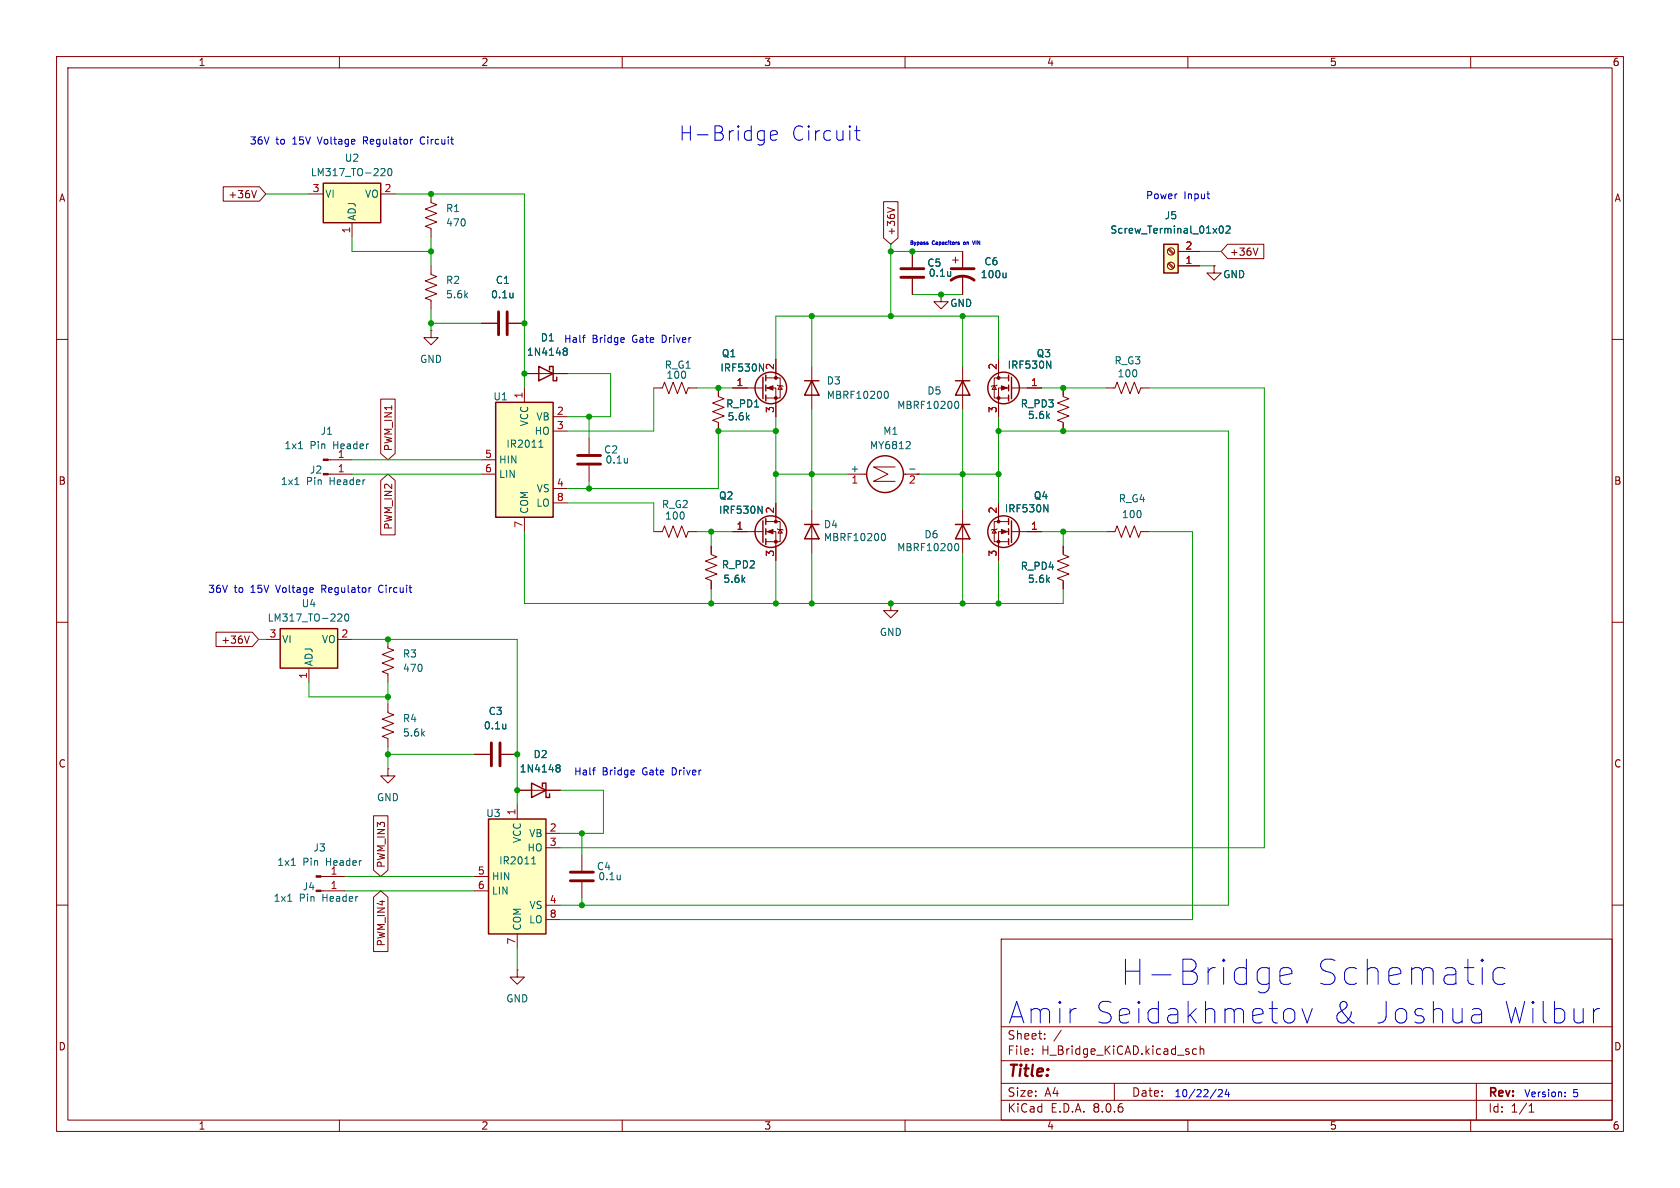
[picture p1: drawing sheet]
<svg xmlns="http://www.w3.org/2000/svg" width="297mm" height="210mm" viewBox="0 0 297 210" stroke-linecap="round" stroke-linejoin="round" font-family="sans-serif">
<g fill="none" stroke="#840000" stroke-width=".18">
<path d="M10 10h277v190h-277zM12 12h273v186h-273zM60 10v2M110 10v2M160 10v2M210 10v2M260 10v2M10 60h2M285 60h2M10 110h2M285 110h2M91.4 139.7h7.7"/>
<path d="M10 160h2M285 160h2M177 166h108v32h-108zM60 198v2M110 198v2M160 198v2M177 194.5h108M177 191.5h108M177 187.5h108M177 181.5h108M182.5 186.3v.1M182.5 185.5v.1"/>
<path d="M184.7 183.6v.1M187.6 182.1l-1.3 2M197 191.5v3M210 198v2M211.5 185.5l-.4-.1-.3 .3v.4l.2 .2h.5M212.2 185.5l.2-.1 .3 .1 .1 .9M212.2 184.9v1.5M260 198v2M261 191.5v6.5M270.3 196.6h.9M270.3 195.5l.4-.4v1.5"/>
</g>
<path d="M94 138.4l2.5 1.3-2.5 1.3zM95.9 139.1v-.7h.6v2.6h.7v-.7" fill="none" stroke="#840000" stroke-width=".25"/>
<path d="M98.4 135.7h.1M98.4 135.3l.4-.1 .2 .1v.2l-.2 .2M98.5 135.7h.3M98.5 135.7l-.1 .1M98.8 135.7l.2 .3v.3l-.2 .2-.4-.1" fill="none" stroke="#006464" stroke-width=".18"/>
<path d="M57.1 32.4h10.2v7h-10.2z" fill="#ffffc2"/>
<g fill="none" stroke="#840000" stroke-width=".25">
<path d="M57.1 32.4h10.2v7h-10.2zM95.2 64.8l2.6 1.2-2.6 1.3zM97.2 65.4v-.6h.6v2.5h.6v-.6M134.9 92.1v3.8M135.4 91.7v1M135.4 93.5v1M135.4 95.3v1M178.3 91.7v1M178.3 93.5v1M178.3 95.3v1M178.8 92.1v3.8"/>
<circle cx="136.3" cy="94" r="2.79"/>
<circle cx="156.5" cy="83.8" r="3.3"/>
<circle cx="177.4" cy="94" r="2.79"/>
</g>
<g fill="none" stroke="#840000" stroke-width=".18">
<path d="M54.6 34.3h2.5M62.2 39.4v2.5M67.3 34.3h2.5M76.2 34.3v1.5l1 .4-2 .8 2 .7-2 .8 2 .7-2 .8 1 .4v1.5M76.2 58.4v1.3h1.3l-1.3 1.3-1.3-1.3h1.3M76.2 58.4h.1M76.2 47v1.5l1 .4-2 .8 2 .7-2 .8 2 .7-2 .8 1 .4v1.5M85.1 57.2h2.8M89.9 57.2h2.8M92.7 66h7.6M115.6 68.6h1.5l.4-1 .7 2 .8-2 .8 2 .7-2 .8 2 .4-1h1.5M115.6 94h1.5l.4-1 .7 2 .8-2 .8 2 .7-2 .8 2 .4-1h1.5"/>
<path d="M129.5 94h5.4M135.4 94h1.8v5.1M135.4 92.2h2.5v3.6h-2.5M137.2 88.9v3.3M137.4 93.5l.1 .1h.8l.1 .1M137.9 93.6l.4 .6h-.8zM149.9 83.8h3.3M158.2 82.6h-3.8l2.6 1.2-2.6 1.3h3.8M159.7 83.8h2.9M175.8 93.6l.3 .6h-.7zM176.3 93.5l-.2 .1h-.7l-.1 .1M176.5 88.9v3.3"/>
<path d="M178.3 94h-1.8v5.1M178.3 92.2h-2.5v3.6h2.5M178.8 94h5.3M188 96.5v1.5l1 .4-2.1 .8 2.1 .7-2.1 .8 2.1 .8-2.1 .7 1.1 .4v1.5M195.6 94h1.5l.4-1 .7 2 .8-2 .8 2 .7-2 .8 2 .4-1h1.5M157.5 106.7v1.3h1.2l-1.2 1.2-1.3-1.2h1.3M157.5 106.7h.1M68.6 135.9v1.3h1.2l-1.2 1.2-1.3-1.2h1.3M68.6 135.9h.1M83.8 133.4h2.8M88.6 133.4h2.8M56.7 154.9h4.3"/>
<path d="M56.7 157.5h4.3"/>
</g>
<g fill="none" stroke="#006464" stroke-width=".18">
<path d="M67.5 29.8l.4 .1 .2 .3-.8 .9h.8M68.7 29.9l.2-.1a.68 .68 0 0 1 .4 .6 .68 .68 0 0 1-.4 .7l-.2-.2-.2-.3zM90.7 51.8v.8M90.7 52.5l-.1 .1M99.7 62l.1 .1M99.7 61.6l.3-.1 .2 .2 .1 .1-.3 .3M99.8 62.1h.2M99.8 62.1h-.1M100 62.1l.3 .2-.1 .4-.2 .1-.3-.1M160.8 78.1l.1 .2v.3l-.8 .7h.8M134 89.5l.7 1.2v-1.2M160.8 82.9h1"/>
<path d="M184.5 89.2l.8 1.3v-1.3M89.4 128v.8M89.4 128.7v.1M50.9 159.3h.7M51.5 153h.7"/>
</g>
<path d="M88.1 55.1v4.1M89.7 55.1v4.1M86.9 131.3v4.1M88.4 131.3v4.1" fill="none" stroke="#840000" stroke-width=".51"/>
<g fill="#840000" stroke="#840000" stroke-width=".18">
<path d="M135.6 94l1.1-.4v.8z"/>
<path d="M55.9 154.8h.8v.3h-.8z"/>
<path d="M55.9 157.4h.8v.2h-.8z"/>
<path d="M177 93.6l1.1 .4-1.1 .4z"/>
<circle cx="137.2" cy="95.8" r=".25"/>
<circle cx="137.2" cy="92.2" r=".25"/>
<circle cx="176.5" cy="95.8" r=".25"/>
<circle cx="176.5" cy="92.2" r=".25"/>
</g>
<path d="M86.4 144.8h10.1v20.3h-10.1z" fill="#ffffc2"/>
<path d="M86.4 144.8h10.1v20.3h-10.1z" fill="none" stroke="#840000" stroke-width=".25"/>
<g fill="none" stroke="#840000" stroke-width=".18">
<path d="M104.1 77.5v2.8M104.1 82.3v2.8M125.7 96.5v1.5l1 .4-2 .8 2 .7-2 .8 2 .8-2 .7 1 .4v1.5M83.8 154.9h2.6M83.8 157.5h2.6M91.4 142.2v2.6M96.5 147.3h2.6M96.5 149.9h2.6M102.9 151.1v2.8M102.9 156v2.8M91.4 171.5v1.2h1.3l-1.3 1.3-1.2-1.3h1.2M91.4 171.5h.1"/>
<path d="M91.4 165.1v2.5M96.5 160h2.6M96.5 162.6h2.6"/>
</g>
<path d="M110.9 81v.9M110.9 81.7v.1M94 152.7h.7M94.1 151.8l.3-.3v1.2M109.6 154.7v.8M109.6 155.4v.1" fill="none" stroke="#006464" stroke-width=".18"/>
<path d="M102.1 82h4.1M102.1 80.5h4.1M100.8 155.7h4.1M100.8 154.2h4.1" fill="none" stroke="#840000" stroke-width=".51"/>
<path d="M87.6 71.1h10.2v20.3h-10.2z" fill="#ffffc2"/>
<path d="M87.6 71.1h10.2v20.3h-10.2zM168.9 67.3h2.5M170.2 67.3l1.2 2.6h-2.5z" fill="none" stroke="#840000" stroke-width=".25"/>
<path d="M92.7 68.6v2.5M97.8 73.7h2.5M97.8 76.2h2.5M127 68.6v1.5l1 .4-2 .7 2 .8-2 .8 2 .7-2 .8 1 .4v1.5M170.2 64.8v7.6M85.1 81.3h2.5M85.1 83.8h2.5M92.7 91.4v2.6M97.8 86.4h2.5M97.8 88.9h2.5" fill="none" stroke="#840000" stroke-width=".18"/>
<path d="M95.3 79.1h.7M95.4 78.1l.2-.3v1.3M168.9 71l.2-.1a.68 .68 0 0 1 .4 .7 .68 .68 0 0 1-.4 .6l-.2-.1" fill="none" stroke="#006464" stroke-width=".18"/>
<path d="M205.7 43.2h2.6v5.1h-2.6z" fill="#ffffc2"/>
<g fill="none" stroke="#840000" stroke-width=".25">
<path d="M205.7 43.2h2.6v5.1h-2.6zM134.9 66.7v3.8M135.4 66.3v1M135.4 68.1v1M135.4 69.9v1M142.2 67.3h2.6M143.5 67.3l1.3 2.6h-2.6zM178.3 66.3v1M178.3 68.1v1M178.3 69.9v1M178.8 66.7v3.8M142.2 92.7h2.6"/>
<path d="M143.5 92.7l1.3 2.6h-2.6zM168.9 92.7h2.5M170.2 92.7l1.2 2.6h-2.5z"/>
<circle cx="136.3" cy="68.6" r="2.79"/>
<circle cx="177.4" cy="68.6" r="2.79"/>
</g>
<g fill="none" stroke="#840000" stroke-width=".18">
<path d="M161.3 44.5v2.7M161.3 49.3v2.8M166.4 52.1v1.2h1.2l-1.2 1.3-1.3-1.3h1.3M166.4 52.1h.1M168.4 46h1M168.9 45.5v1M170.2 44.5v2.7M170.2 48.8v3.3M206.5 44.1l.9 .9M206.5 46.7l.9 .8M206.7 43.9l.8 .9M206.7 46.5l.8 .8"/>
<path d="M208.3 47h3.8M208.3 44.5h3.8M214.6 47v1.3h1.3l-1.3 1.2-1.2-1.2h1.2M214.6 47h.1M129.5 68.6h5.4M135.4 68.6h1.8v5.1M135.4 66.8h2.5v3.6h-2.5M137.2 63.5v3.3M137.4 68.1l.1 .1h.8l.1 .1M137.9 68.2l.4 .6h-.8zM143.5 64.8v7.6M175.8 68.2l.3 .6h-.7z"/>
<path d="M176.3 68.1l-.2 .1h-.7l-.1 .1M176.5 63.5v3.3M178.3 68.6h-1.8v5.1M178.3 66.8h-2.5v3.6h2.5M178.8 68.6h5.3M188 68.6v1.5l1 .4-2.1 .7 2.1 .8-2.1 .8 2.1 .7-2.1 .8 1.1 .4v1.5M195.6 68.6h1.5l.4-1 .7 2 .8-2 .8 2 .7-2 .8 2 .4-1h1.5M58 81.3h4.2M58 83.8h4.2M143.5 90.2v7.6M170.2 90.2v7.6"/>
<circle cx="207" cy="47" r=".63"/>
<circle cx="207" cy="44.4" r=".63"/>
</g>
<g fill="none" stroke="#006464" stroke-width=".18">
<path d="M168.1 48v.8M168.1 48.7l-.1 .1M177.9 48.2v.9M177.9 49l-.2 .1M215.7 40l.1-.1a.68 .68 0 0 1 .5 .7 .68 .68 0 0 1-.5 .6 .84 .84 0 0 1-.1-1.2zM216.7 40.1l.5-.2 .3 .4-.8 .9h.8M52.8 79.3h.7M134.3 64.3l.7 1.3v-1.3M156.5 69.2h.1a.68 .68 0 0 1 .5 .6 .68 .68 0 0 1-.5 .6h-.1M185 63.8l.8 1.3v-1.3M52.1 85.7h.8M156 94.4l.1-.1a.68 .68 0 0 1 .5 .6 .68 .68 0 0 1-.5 .7l-.1-.1"/>
<path d="M168.9 96.1h.2a.68 .68 0 0 1 .4 .6 .68 .68 0 0 1-.4 .7l-.2-.1"/>
</g>
<path d="M159.3 49h4M159.3 47.5h4M168.1 49.5a3.3 3.3 0 0 1 4.1 0M168.1 47.5h4.1" fill="none" stroke="#840000" stroke-width=".51"/>
<g fill="#840000" stroke="#840000" stroke-width=".18">
<path d="M135.6 68.6l1.1-.4v.8z"/>
<path d="M177 68.2l1.1 .4-1.1 .4z"/>
<path d="M57.1 81.2h.9v.2h-.9z"/>
<path d="M57.1 83.7h.9v.2h-.9z"/>
<circle cx="137.2" cy="70.4" r=".25"/>
<circle cx="137.2" cy="66.8" r=".25"/>
<circle cx="176.5" cy="70.4" r=".25"/>
<circle cx="176.5" cy="66.8" r=".25"/>
</g>
<path d="M49.5 111.1h10.2v7h-10.2z" fill="#ffffc2"/>
<path d="M49.5 111.1h10.2v7h-10.2z" fill="none" stroke="#840000" stroke-width=".25"/>
<g fill="none" stroke="#840000" stroke-width=".18">
<path d="M39.5 33h6.4l1.1 1.3-1.1 1.3h-6.4zM45.3 33.7l-.4 1.3M156.2 35.7h2.6v6.4l-1.3 1.1-1.3-1.1zM156.9 36.7l1.3 .4M85.1 57.2h2.8M89.9 57.2h2.8M161.3 44.5v2.7M161.3 49.3v2.8M166.4 52.1h.1M170.2 44.5v2.7M170.2 48.8v3.3M208.3 47h3.8"/>
<path d="M208.3 44.5h3.8M214.6 47h.1M217 43.2h6.4v2.5h-6.4l-1.1-1.2zM222.4 43.9l-.4 1.2M67.3 70.5h2.6v9.7l-1.3 1.1-1.3-1.1zM92.7 66h2.5M97.8 66h2.5M127 68.6v1.3M127 74.9v1.3M129.5 68.6h2.6M137.2 63.5v2.5M137.2 71.1v2.6"/>
<path d="M176.5 63.5v2.5M176.5 71.1v2.6M181.6 68.6h2.5M188 68.6v1.3M188 74.9v1.3M67.3 84.9l1.3-1.1 1.3 1.1v9.7h-2.6zM125.7 96.5v1.3M129.5 94h2.6M137.2 88.9v2.5M137.2 96.5v2.6M176.5 88.9v2.5M176.5 96.5v2.6"/>
<path d="M181.6 94h2.5M188 96.5v1.3M38.2 111.8h6.4l1.1 1.2-1.1 1.3h-6.4zM44.1 112.4l-.5 1.3M47 113h2.5M54.6 118.1v2.6M59.7 113h2.5M68.6 113v1.6l1 .3-2 .8 2 .8-2 .7 2 .8-2 .7 1 .4v1.6M125.7 102.9v1.2M188 102.9v1.2M68.6 124.5v1.5l1 .4-2 .7 2 .8-2 .8 2 .7-2 .8 1 .4v1.5M83.8 133.4h2.8"/>
<path d="M88.6 133.4h2.8M91.4 139.7h2.6M96.5 139.7h2.6M66 144.2h2.6v9.6l-1.3 1.1-1.3-1.1zM66 158.6l1.3-1.1 1.3 1.1v9.6h-2.6z"/>
</g>
<g fill="none" stroke="#006464" stroke-width=".18">
<path d="M90.7 51.8v.8M90.7 52.5l-.1 .1M168.1 48v.8M168.1 48.7l-.1 .1M177.9 48.2v.9M177.9 49l-.2 .1M215.7 40l.1-.1a.68 .68 0 0 1 .5 .7 .68 .68 0 0 1-.5 .6 .84 .84 0 0 1-.1-1.2zM216.7 40.1l.5-.2 .3 .4-.8 .9h.8M99.7 62l.1 .1M99.7 61.6l.3-.1 .2 .2 .1 .1-.3 .3M99.8 62.1h.2M99.8 62.1h-.1"/>
<path d="M100 62.1l.3 .2-.1 .4-.2 .1-.3-.1M134.3 64.3l.7 1.3v-1.3M185 63.8l.8 1.3v-1.3M134 89.5l.7 1.2v-1.2M184.5 89.2l.8 1.3v-1.3M59.9 108.5l.4 .1 .1 .3-.7 .9h.7M61.1 108.7l.1-.2a.68 .68 0 0 1 .5 .7 .68 .68 0 0 1-.5 .6l-.1-.1-.2-.4zM89.4 128v.8M89.4 128.7v.1M98.4 135.7h.1M98.4 135.3l.4-.1 .2 .1v.2l-.2 .2M98.5 135.7h.3"/>
<path d="M98.5 135.7l-.1 .1M98.8 135.7l.2 .3v.3l-.2 .2-.4-.1"/>
</g>
<g fill="none" stroke="#0000c2" stroke-width=".18">
<path d="M72.8 24.6h.2M74.5 24.3l-.2 .4 .2 .7M134.9 23.1l.2 .1M135.1 23.1v2.1l-.1 .2M135.1 24.7l-.2 .1M136.2 23.9l1.2-.2-.1-.5-.7-.1-.4 .4v.9l.1 .3 .3 .1 .7-.1M151.1 23.1h.9M151.4 22.3v2.1l.2 .3 .4 .1M213.4 34.3h.4M213.7 35.1h.1M103 59.7h.5M103.3 59.3h.2"/>
<path d="M110.3 59.7l.1 .3-.6 .1M163.9 43l.2 .1-.2 .1M163.9 42.8h.1M169.3 42.9l.3 .2-.3 .1M169.6 42.8l-.3 .1M170.5 42.8l-.2 .1 .2 .3M171.9 42.6l.2 .6 .2-.6M65.5 103.9h.1M67.2 103.5l-.3 .5 .3 .7M104.8 136.1h.4M105.1 135.7h.1M112.1 136.2v.2l-.6 .2"/>
<path d="M226.3 172.5l2.1-.4v-.4l-.2-.4-.4-.3h-.9l-.4 .3-.2 .4v1.7l.2 .4 .4 .2h.9l.4-.2M228.7 178.7l.2 .3v1.1l-.2 .4M230.2 178.3l.9 2.5 .9-2.5M260.7 178.3h.7l.3 .2 .2 .3v2M261.9 179.2l-.3 .2h-.9M266.1 171.3l-.5-.3h-.8l-.4 .3-.5 .6v1.3l.5 .6 .4 .2h.8l.5-.2M281.7 178.3v2.5M282.8 178.3a.97 .97 0 0 0-1.1 .7M215 192.5l-1.1 1.7M215.4 192.7l.5-.1 .2 .4-.8 .9h.8M216.9 192.5l-.3 1h.8M217.2 193v.9"/>
<path d="M261.9 180.6l-.3 .2h-.9M276.7 193.8v.1M276.7 193.1v.1"/>
</g>
<g fill="none" stroke="#009600" stroke-width=".18">
<path d="M47 34.3h7.6M69.8 34.3h22.9v34.3M62.2 41.9v2.6h14M76.2 41.9v5.1M76.2 54.6v3.8M76.2 57.2h8.9M143.5 55.9v8.9M157.5 44.5h12.7M157.5 43.2v12.7M161.3 52.1h8.9M170.2 55.9v8.9M212.1 44.5h3.8"/>
<path d="M212.1 47h2.5M100.3 66h7.6v7.7h-7.6M104.1 73.7v3.8M115.6 68.6v7.6h-15.3M123.2 68.6h6.3M137.2 63.5v-7.6h39.3v7.6M137.2 73.7v15.2M137.2 76.2h-10.2v10.2h-26.7M143.5 72.4v17.8M170.2 72.4v17.8M176.5 73.7v15.2M176.5 76.2h40.7v83.8h-118.1"/>
<path d="M184.1 68.6h11.5M203.2 68.6h20.3v81.3h-124.4M62.2 83.8h22.9M62.2 81.3h22.9M92.7 94v12.7h95.3v-2.6M100.3 88.9h15.3v5.1M104.1 85.1v1.3M123.2 94h6.3M125.7 94v2.5M137.2 99.1v7.6M137.2 83.8h12.7M143.5 97.8v8.9"/>
<path d="M162.6 83.8h13.9M170.2 97.8v8.9M176.5 99.1v7.6M184.1 94h11.5M188 94v2.5M203.2 94h7.6v68.6h-111.7M45.7 113h1.3M62.2 113h29.2v29.2M125.7 104.1v2.6M54.6 120.7v2.5h14M68.6 120.7v3.8M68.6 132.1v3.8"/>
<path d="M68.6 133.4h15.2M99.1 139.7h7.6v7.6h-7.6M61 154.9h22.8M61 157.5h22.8M102.9 147.3v3.8M102.9 158.8v1.2M91.4 167.6v3.9"/>
</g>
<g fill="#009600" stroke="#009600" stroke-width=".18">
<circle cx="161.3" cy="44.5" r=".46"/>
<circle cx="157.5" cy="55.9" r=".46"/>
<circle cx="157.5" cy="44.5" r=".46"/>
<circle cx="143.5" cy="55.9" r=".46"/>
<circle cx="176.5" cy="76.2" r=".46"/>
<circle cx="176.5" cy="83.8" r=".46"/>
<circle cx="137.2" cy="76.2" r=".46"/>
<circle cx="68.6" cy="123.2" r=".46"/>
<circle cx="125.7" cy="106.7" r=".46"/>
<circle cx="91.4" cy="133.4" r=".46"/>
<circle cx="68.6" cy="113" r=".46"/>
<circle cx="68.6" cy="133.4" r=".46"/>
<circle cx="102.9" cy="147.3" r=".46"/>
<circle cx="91.4" cy="139.7" r=".46"/>
<circle cx="102.9" cy="160" r=".46"/>
<circle cx="127" cy="76.2" r=".46"/>
<circle cx="127" cy="68.6" r=".46"/>
<circle cx="104.1" cy="86.4" r=".46"/>
<circle cx="104.1" cy="73.7" r=".46"/>
<circle cx="125.7" cy="94" r=".46"/>
<circle cx="188" cy="94" r=".46"/>
<circle cx="176.5" cy="106.7" r=".46"/>
<circle cx="188" cy="76.2" r=".46"/>
<circle cx="92.7" cy="66" r=".46"/>
<circle cx="92.7" cy="57.2" r=".46"/>
<circle cx="76.2" cy="44.5" r=".46"/>
<circle cx="76.2" cy="34.3" r=".46"/>
<circle cx="76.2" cy="57.2" r=".46"/>
<circle cx="170.2" cy="83.8" r=".46"/>
<circle cx="170.2" cy="106.7" r=".46"/>
<circle cx="157.5" cy="106.7" r=".46"/>
<circle cx="143.5" cy="83.8" r=".46"/>
<circle cx="137.2" cy="83.8" r=".46"/>
<circle cx="143.5" cy="106.7" r=".46"/>
<circle cx="137.2" cy="106.7" r=".46"/>
<circle cx="188" cy="68.6" r=".46"/>
<circle cx="166.4" cy="52.1" r=".46"/>
<circle cx="170.2" cy="55.9" r=".46"/>
</g>
<g font-size="6.2" fill="#0000c2">
<text x="198.1" y="174.4">H-Bridge</text>
<text x="232.4" y="174.4">Schematic</text>
</g>
<g font-size="5.3" fill="#0000c2">
<text x="178.3" y="181.2">Amir</text>
<text x="193.4" y="181.2">Seidakhmetov</text>
<text x="235" y="181.2">&amp;</text>
<text x="242.3" y="181.2">Joshua</text>
<text x="264.7" y="181.2">Wilbur</text>
</g>
<g font-size="3.5" fill="#0000c2">
<text x="120" y="25.1">H-Bridge</text>
<text x="139.8" y="25.1">Circuit</text>
</g>
<text font-size="2.8" fill="#840000" x="178" y="190.9">Title:</text>
<g font-size="2.1" fill="#840000">
<text x="178" y="184">Sheet:</text>
<text x="178" y="186.7">File:</text>
<text x="184.1" y="186.7">H_Bridge_KiCAD.kicad_sch</text>
<text x="178" y="196.9">KiCad</text>
<text x="178" y="194.1">Size:</text>
<text x="184.7" y="194.1">A4</text>
<text x="185.7" y="196.9">E.D.A.</text>
<text x="193.3" y="196.9">8.0.6</text>
<text x="200" y="194.1">Date:</text>
<text x="263" y="194.3">Rev:</text>
<text x="263" y="196.9">Id:</text>
<text x="267.1" y="196.9">1/1</text>
</g>
<g font-size="1.8" fill="#840000">
<text x="35" y="11.9">1</text>
<text x="85" y="11.9">2</text>
<text x="135" y="11.9">3</text>
<text x="185" y="11.9">4</text>
<text x="235" y="11.9">5</text>
<text x="285" y="11.9">6</text>
<text x="10.3" y="35.9">A</text>
<text x="40.3" y="35.2">+36V</text>
<text x="285.3" y="35.9">A</text>
<text x="158.4" y="41.8" transform="rotate(-90 158.4 41.8)">+36V</text>
<text x="217.3" y="45.4">+36V</text>
<text x="69.5" y="79.9" transform="rotate(-90 69.5 79.9)">PWM_IN1</text>
<text x="10.3" y="85.9">B</text>
<text x="285.3" y="85.9">B</text>
<text x="69.5" y="93.7" transform="rotate(-90 69.5 93.7)">PWM_IN2</text>
<text x="39" y="114">+36V</text>
<text x="10.3" y="135.9">C</text>
<text x="285.3" y="135.9">C</text>
<text x="68.3" y="153.5" transform="rotate(-90 68.3 153.5)">PWM_IN3</text>
<text x="68.3" y="167.4" transform="rotate(-90 68.3 167.4)">PWM_IN4</text>
<text x="10.3" y="185.9">D</text>
<text x="285.3" y="185.9">D</text>
<text x="35" y="199.9">1</text>
<text x="85" y="199.9">2</text>
<text x="135" y="199.9">3</text>
<text x="185" y="199.9">4</text>
<text x="235" y="199.9">5</text>
<text x="285" y="199.9">6</text>
</g>
<g font-size="1.8" fill="#0000c2">
<text x="44.1" y="25.8">36V</text>
<text x="48.8" y="25.8">to</text>
<text x="51.8" y="25.8">15V</text>
<text x="56.5" y="25.8">Voltage</text>
<text x="64.7" y="25.8">Regulator</text>
<text x="75" y="25.8">Circuit</text>
<text x="202.5" y="35.4">Power</text>
<text x="209.3" y="35.4">Input</text>
<text x="99.6" y="60.8">Half</text>
<text x="104.7" y="60.8">Bridge</text>
<text x="111.9" y="60.8">Gate</text>
<text x="117.3" y="60.8">Driver</text>
<text x="36.7" y="105">36V</text>
<text x="41.4" y="105">to</text>
<text x="44.4" y="105">15V</text>
<text x="49.1" y="105">Voltage</text>
<text x="57.3" y="105">Regulator</text>
<text x="67.6" y="105">Circuit</text>
<text x="101.4" y="137.3">Half</text>
<text x="106.4" y="137.3">Bridge</text>
<text x="113.7" y="137.3">Gate</text>
<text x="119.1" y="137.3">Driver</text>
<text x="207.5" y="194.2">10/22/24</text>
<text x="269.4" y="194.2">Version:</text>
<text x="278.1" y="194.2">5</text>
</g>
<g font-size="1.8" fill="#006464">
<text x="60.9" y="28.8">U2</text>
<text x="54.8" y="31.3">LM317_TO-220</text>
<text x="57.4" y="35.2">VI</text>
<text x="64.4" y="35.2">VO</text>
<text x="63.1" y="39.1" transform="rotate(-90 63.1 39.1)">ADJ</text>
<text x="78.7" y="37.7">R1</text>
<text x="78.7" y="40.2">470</text>
<text x="196.2" y="41.5">Screw_Terminal_01x02</text>
<text x="205.8" y="39">J5</text>
<text x="163.8" y="47.3">C5</text>
<text x="173.9" y="47.1">C6</text>
<text x="78.7" y="50.4">R2</text>
<text x="78.7" y="52.9">5.6k</text>
<text x="86.7" y="52.9">0.1u</text>
<text x="87.6" y="50.4">C1</text>
<text x="164.1" y="49.1">0.1u</text>
<text x="173.3" y="49.4">100u</text>
<text x="216.1" y="49.4">GND</text>
<text x="167.9" y="54.5">GND</text>
<text x="74.2" y="64.4">GND</text>
<text x="93" y="63.1">1N4148</text>
<text x="95.5" y="60.6">D1</text>
<text x="117.4" y="65.4">R_G1</text>
<text x="127.3" y="65.9">IRF530N</text>
<text x="127.5" y="63.3">Q1</text>
<text x="178" y="65.4">IRF530N</text>
<text x="183.2" y="63.3">Q3</text>
<text x="196.9" y="64.6">R_G3</text>
<text x="87.1" y="71">U1</text>
<text x="117.7" y="67.2">100</text>
<text x="146.1" y="68.2">D3</text>
<text x="146.1" y="70.7">MBRF10200</text>
<text x="163.8" y="70">D5</text>
<text x="197.5" y="66.9">100</text>
<text x="56.6" y="77.1">J1</text>
<text x="93.6" y="75.5" transform="rotate(-90 93.6 75.5)">VCC</text>
<text x="94.4" y="77.1">HO</text>
<text x="94.7" y="74.5">VB</text>
<text x="128.3" y="72.2">R_PD1</text>
<text x="128.5" y="74.5">5.6k</text>
<text x="156" y="77.1">M1</text>
<text x="158.5" y="72.5">MBRF10200</text>
<text x="180.3" y="72.2">R_PD3</text>
<text x="181.6" y="74.3">5.6k</text>
<text x="50.2" y="79.6">1x1</text>
<text x="54.7" y="83.9">J2</text>
<text x="54.8" y="79.6">Pin</text>
<text x="59" y="79.6">Header</text>
<text x="59.6" y="81">1</text>
<text x="88.1" y="82.1">HIN</text>
<text x="89.4" y="79.3">IR2011</text>
<text x="106.7" y="80.4">C2</text>
<text x="106.9" y="82.1">0.1u</text>
<text x="150.2" y="83.6">+</text>
<text x="153.7" y="79.6">MY6812</text>
<text x="49.5" y="86">1x1</text>
<text x="54.2" y="86">Pin</text>
<text x="58.4" y="86">Header</text>
<text x="88.1" y="84.7">LIN</text>
<text x="94.7" y="89.8">LO</text>
<text x="94.8" y="87.2">VS</text>
<text x="127" y="88.5">Q2</text>
<text x="182.7" y="88.5">Q4</text>
<text x="197.7" y="89">R_G4</text>
<text x="93.6" y="90.9" transform="rotate(-90 93.6 90.9)">COM</text>
<text x="116.9" y="90">R_G2</text>
<text x="117.5" y="92">100</text>
<text x="127" y="91">IRF530N</text>
<text x="145.6" y="93.6">D4</text>
<text x="145.6" y="95.9">MBRF10200</text>
<text x="163.3" y="95.4">D6</text>
<text x="177.5" y="90.8">IRF530N</text>
<text x="198.2" y="91.8">100</text>
<text x="127.5" y="100.7">R_PD2</text>
<text x="158.5" y="97.6">MBRF10200</text>
<text x="180.3" y="100.9">R_PD4</text>
<text x="53.2" y="107.5">U4</text>
<text x="127.8" y="103.2">5.6k</text>
<text x="181.6" y="103.2">5.6k</text>
<text x="47.2" y="110.1">LM317_TO-220</text>
<text x="49.8" y="113.9">VI</text>
<text x="56.8" y="113.9">VO</text>
<text x="155.4" y="112.6">GND</text>
<text x="55.5" y="117.9" transform="rotate(-90 55.5 117.9)">ADJ</text>
<text x="71.1" y="116.4">R3</text>
<text x="71.1" y="119">470</text>
<text x="71.1" y="127.9">R4</text>
<text x="71.1" y="130.4">5.6k</text>
<text x="85.4" y="129.1">0.1u</text>
<text x="86.3" y="126.6">C3</text>
<text x="91.8" y="136.8">1N4148</text>
<text x="94.2" y="134.2">D2</text>
<text x="66.5" y="141.8">GND</text>
<text x="85.9" y="144.6">U3</text>
<text x="92.3" y="149.1" transform="rotate(-90 92.3 149.1)">VCC</text>
<text x="93.5" y="148.2">VB</text>
<text x="48.9" y="153.3">1x1</text>
<text x="53.5" y="153.3">Pin</text>
<text x="55.3" y="150.7">J3</text>
<text x="57.7" y="153.3">Header</text>
<text x="58.3" y="154.7">1</text>
<text x="86.9" y="155.8">HIN</text>
<text x="88.1" y="153">IR2011</text>
<text x="93.1" y="150.7">HO</text>
<text x="105.4" y="154">C4</text>
<text x="105.7" y="155.8">0.1u</text>
<text x="48.3" y="159.6">1x1</text>
<text x="52.9" y="159.6">Pin</text>
<text x="53.4" y="157.6">J4</text>
<text x="57.1" y="159.6">Header</text>
<text x="86.9" y="158.3">LIN</text>
<text x="93.5" y="160.9">VS</text>
<text x="92.3" y="164.6" transform="rotate(-90 92.3 164.6)">COM</text>
<text x="93.5" y="163.4">LO</text>
<text x="89.4" y="177.4">GND</text>
</g>
<g font-size="1.8" fill="#a90000">
<text x="55.2" y="34">3</text>
<text x="67.9" y="34">2</text>
<text x="62" y="41.3" transform="rotate(-90 62 41.3)">1</text>
<text x="209.5" y="46.7">1</text>
<text x="209.5" y="44.2">2</text>
<text x="136.9" y="65.5" transform="rotate(-90 136.9 65.5)">2</text>
<text x="176.3" y="65.5" transform="rotate(-90 176.3 65.5)">2</text>
<text x="92.5" y="70.6" transform="rotate(-90 92.5 70.6)">1</text>
<text x="130.1" y="68.3">1</text>
<text x="182.2" y="68.3">1</text>
<text x="98.4" y="73.4">2</text>
<text x="98.4" y="75.9">3</text>
<text x="136.9" y="73.1" transform="rotate(-90 136.9 73.1)">3</text>
<text x="176.3" y="73.1" transform="rotate(-90 176.3 73.1)">3</text>
<text x="59.6" y="83.6">1</text>
<text x="85.7" y="81">5</text>
<text x="85.7" y="83.6">6</text>
<text x="98.4" y="86.1">4</text>
<text x="98.4" y="88.6">8</text>
<text x="150.4" y="85.8">1</text>
<text x="160.6" y="85.8">2</text>
<text x="92.5" y="93.4" transform="rotate(-90 92.5 93.4)">7</text>
<text x="130.1" y="93.7">1</text>
<text x="136.9" y="90.9" transform="rotate(-90 136.9 90.9)">2</text>
<text x="176.3" y="90.9" transform="rotate(-90 176.3 90.9)">2</text>
<text x="182.2" y="93.7">1</text>
<text x="136.9" y="98.5" transform="rotate(-90 136.9 98.5)">3</text>
<text x="176.3" y="98.5" transform="rotate(-90 176.3 98.5)">3</text>
<text x="47.6" y="112.8">3</text>
<text x="60.3" y="112.8">2</text>
<text x="54.4" y="120.1" transform="rotate(-90 54.4 120.1)">1</text>
<text x="91.2" y="144.2" transform="rotate(-90 91.2 144.2)">1</text>
<text x="97.1" y="147.1">2</text>
<text x="97.1" y="149.6">3</text>
<text x="84.4" y="154.7">5</text>
<text x="58.3" y="157.2">1</text>
<text x="84.4" y="157.2">6</text>
<text x="97.1" y="159.8">4</text>
<text x="91.2" y="167.1" transform="rotate(-90 91.2 167.1)">7</text>
<text x="97.1" y="162.3">8</text>
</g>
<g font-size=".9" fill="#0000c2">
<text x="160.7" y="43.5">Bypass</text>
<text x="164.8" y="43.5">Capacitors</text>
<text x="170.7" y="43.5">on</text>
<text x="172.7" y="43.5">VIN</text>
</g>
</svg>
